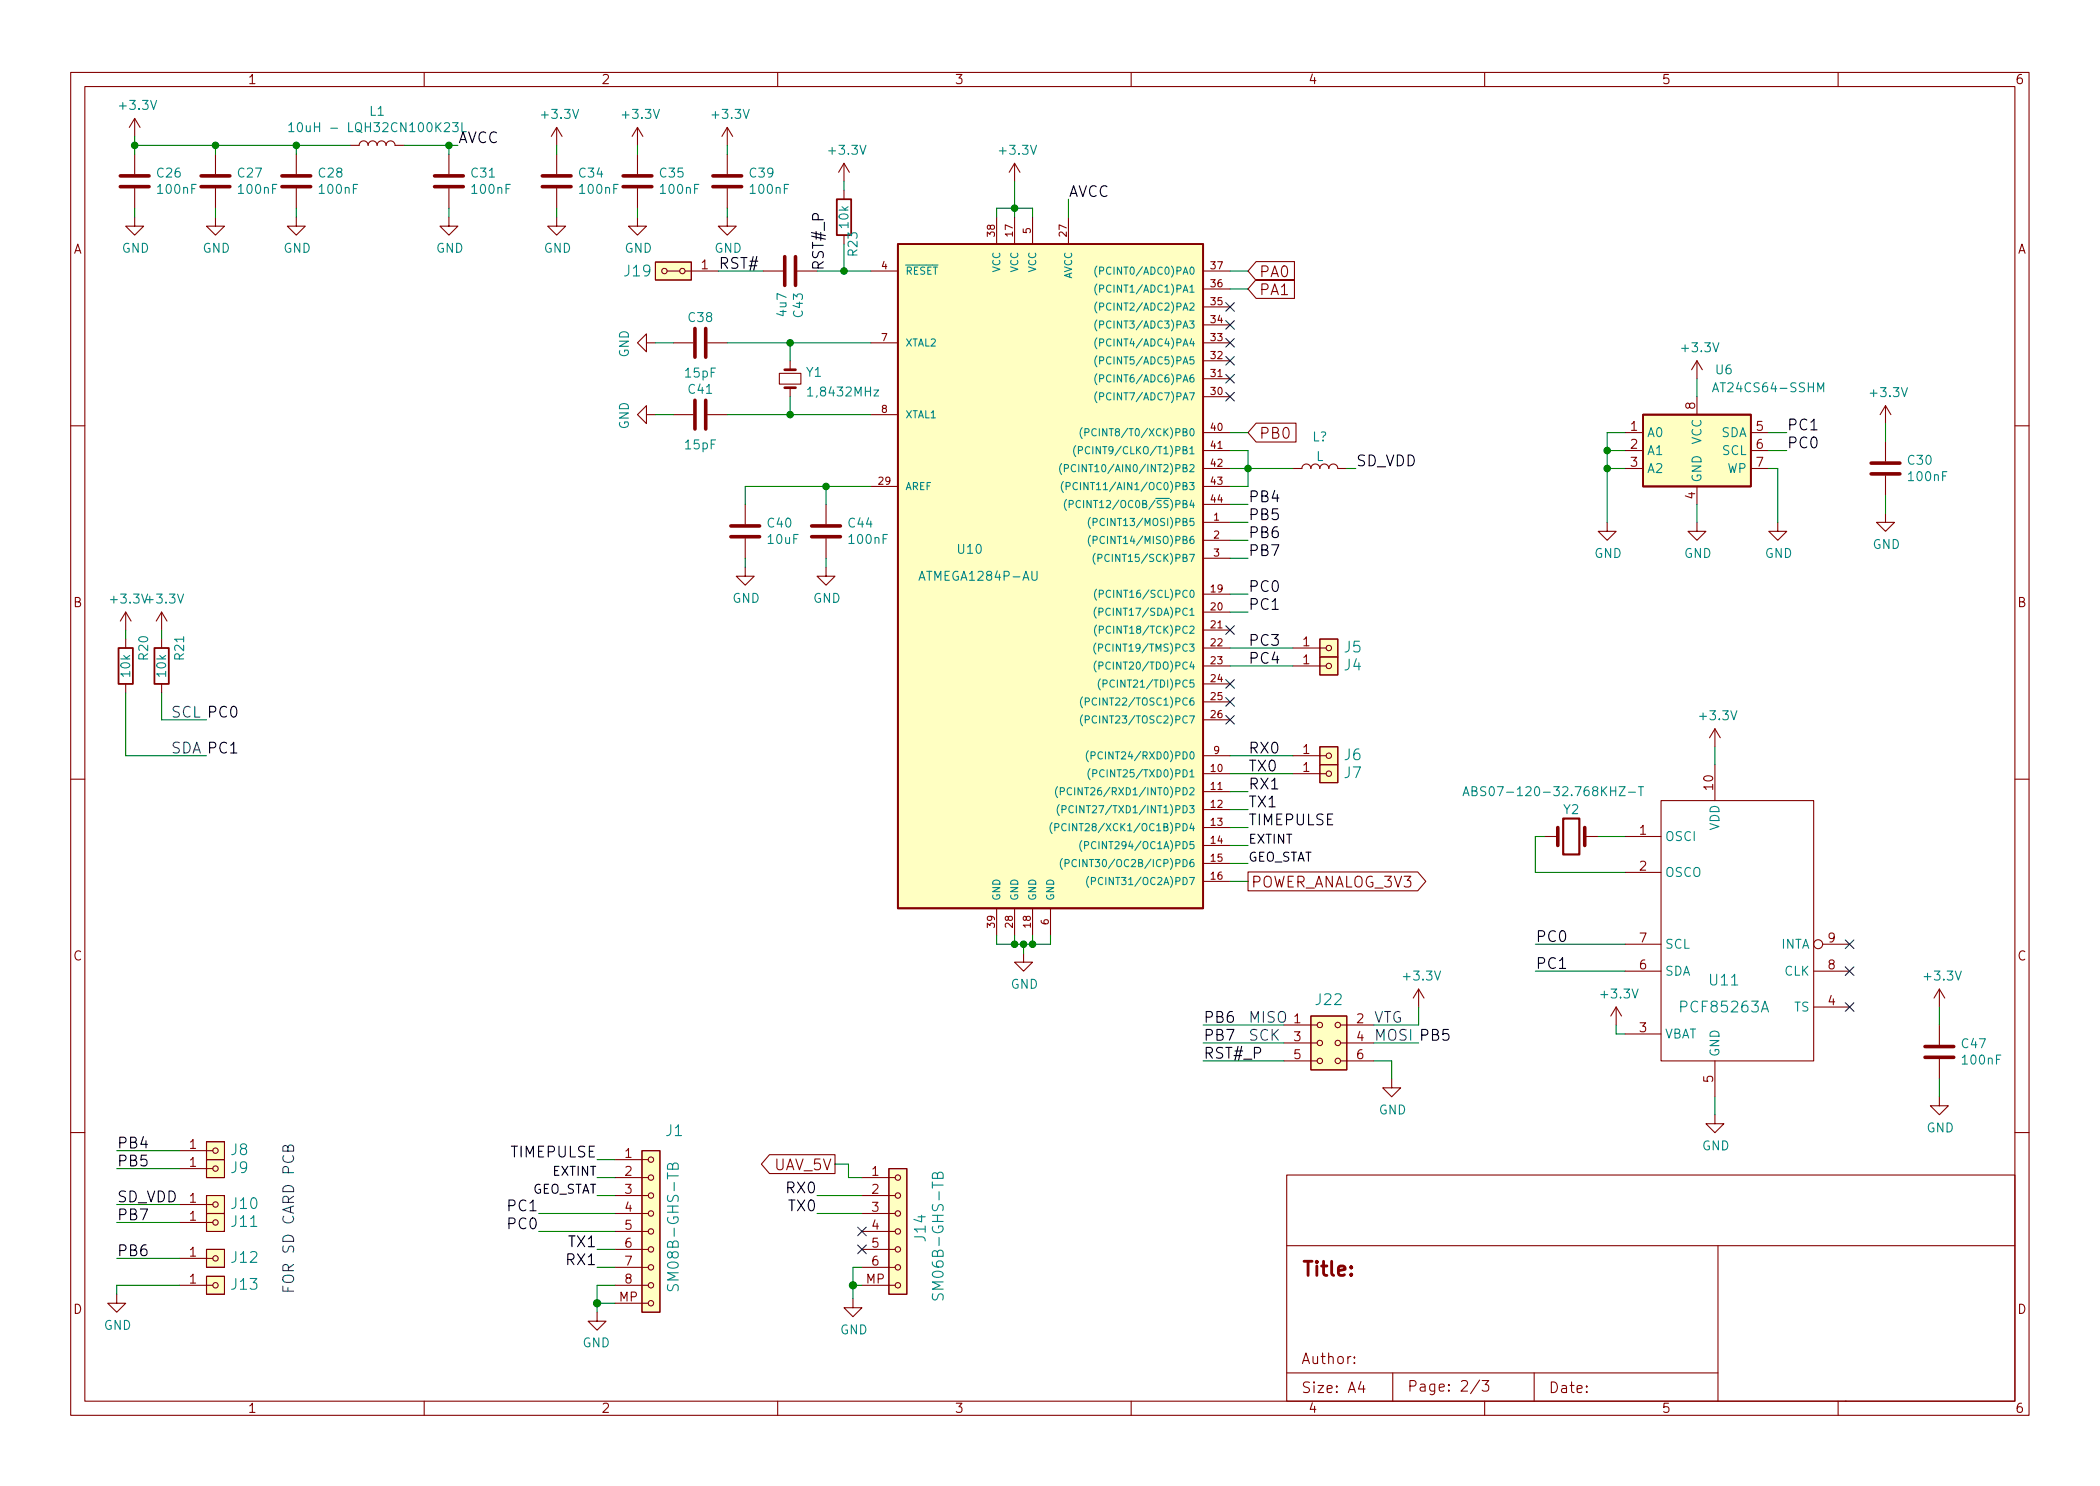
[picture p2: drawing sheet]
<svg xmlns="http://www.w3.org/2000/svg" width="297mm" height="210mm" viewBox="0 0 297 210" stroke-linecap="round" stroke-linejoin="round" font-family="sans-serif">
<g fill="none" stroke="#840000" stroke-width=".15">
<path d="M10 10.2h277v190.1h-277zM12 12.2h273v186.1h-273zM19 16.8l-.7 1.2M19 16.8v2.5M19 16.8l.8 1.2M60 10.2v2M78.7 18v2.6M78.7 18l-.7 1.3M78.7 18l.8 1.3M90.2 18v2.6M90.2 18l-.8 1.3M90.2 18l.7 1.3"/>
<path d="M102.9 18l-.8 1.3M102.9 18v2.6M102.9 18l.7 1.3M110 10.2v2M160 10.2v2M210 10.2v2M260 10.2v2M19 30.7v1.3h1.3l-1.3 1.3-1.2-1.3h1.2M19 21.8v2.8M19 26.7v2.8M30.5 30.7v1.3h1.2l-1.2 1.3-1.3-1.3h1.3M30.5 21.8v2.8"/>
<path d="M30.5 26.7v2.8M41.9 30.7v1.3h1.3l-1.3 1.3-1.3-1.3h1.3M41.9 21.8v2.8M41.9 26.7v2.8M49.5 20.6h1.3a.64 .64 0 0 1 .6-.7 .64 .64 0 0 1 .7 .7 .64 .64 0 0 1 .6-.7 .64 .64 0 0 1 .6 .7 .64 .64 0 0 1 .7-.7 .64 .64 0 0 1 .6 .7 .64 .64 0 0 1 .6-.7 .64 .64 0 0 1 .7 .7h1.2M63.5 30.7v1.3h1.3l-1.3 1.3-1.3-1.3h1.3M63.5 21.8v2.8M63.5 26.7v2.8M78.7 30.7v1.3h1.3l-1.3 1.3-1.2-1.3h1.2M78.7 21.8v2.8M78.7 26.7v2.8M90.2 30.7v1.3h1.2l-1.2 1.3-1.3-1.3h1.3"/>
<path d="M90.2 21.8v2.8M90.2 26.7v2.8M92.7 37.1h5.1v2.5h-5.1zM94.4 38.3h1.7M96.9 38.3h4.7M102.9 30.7v1.3h1.2l-1.2 1.3-1.3-1.3h1.3M102.9 21.8v2.8M102.9 26.7v2.8M107.9 38.3h2.8M112.8 38.3h2.8M119.4 23.1l-.8 1.3M119.4 23.1v2.5"/>
<path d="M119.4 26.9v1.3M119.4 33.3v1.2M119.4 23.1l.7 1.3M123.2 38.3h3.8M141 30.7v3.8M143.5 23.1v2.5M143.5 30.7v3.8M143.5 23.1l-.8 1.3M143.5 23.1l.8 1.3M146 30.7v3.8M151.1 30.7v3.8M170.2 38.3h3.8"/>
<path d="M177.7 37h5.4v2.7h-5.4l-1.2-1.4zM177.7 39.6h5.4v2.6h-5.4l-1.2-1.3zM91.4 48.5v-1.3l-1.2 1.3 1.2 1.3v-1.3h1.3M91.4 58.7v-1.3l-1.2 1.3 1.2 1.2v-1.2h1.3M95.2 58.7h2.8M95.2 48.5h2.8M100.1 58.7h2.8M100.1 48.5h2.8M110.2 52.8h3.1v1.6h-3.1zM111.8 51v1.3M111.8 54.9v1.2M123.2 58.7h3.8"/>
<path d="M123.2 48.5h3.8M170.2 56.1h3.8M170.2 53.6h3.8M170.2 51h3.8M170.2 48.5h3.8M170.2 46h3.8M170.2 43.4h3.8M170.2 40.9h3.8M177.7 59.9h5.6v2.6h-5.6l-1.2-1.3zM240 51l-.7 1.3M240 51v2.6M240 56.1v2.6"/>
<path d="M240 51l.8 1.3M266.7 57.4l-.8 1.3M266.7 57.4v2.5M266.7 57.4l.8 1.3M10 60.2h2M105.4 71.4v2.8M105.4 76.2v2.8M116.8 71.4v2.8M116.8 76.2v2.8M123.2 68.8h3.8M170.2 73.9h3.8M170.2 76.4h3.8"/>
<path d="M170.2 68.8h3.8M170.2 79h3.8M170.2 61.2h3.8M170.2 63.7h3.8M170.2 66.3h3.8M170.2 71.4h3.8M182.9 66.3h1.2a.64 .64 0 0 1 .7-.6 .64 .64 0 0 1 .6 .6 .64 .64 0 0 1 .7-.6 .64 .64 0 0 1 .6 .6 .64 .64 0 0 1 .6-.6 .64 .64 0 0 1 .7 .6 .64 .64 0 0 1 .6-.6 .64 .64 0 0 1 .6 .6h1.3M227.3 73.9v1.3h1.3l-1.3 1.2-1.2-1.2h1.2M229.9 61.2h2.5M229.9 63.7h2.5M229.9 66.3h2.5M240 73.9v1.3h1.3l-1.3 1.2-1.2-1.2h1.2"/>
<path d="M240 68.8v2.6M247.6 61.2h2.6M247.6 63.7h2.6M247.6 66.3h2.6M251.5 73.9v1.3h1.2l-1.2 1.2-1.3-1.2h1.3M266.7 72.6v1.3h1.3l-1.3 1.3-1.3-1.3h1.3M266.7 62.5v2.8M266.7 67.3v2.8M285 60.2h2M17.8 86.6v2.5M17.8 90.4v1.3M17.8 96.8v1.2"/>
<path d="M17.8 86.6l-.8 1.3M17.8 86.6l.7 1.3M22.9 86.6v2.5M22.9 90.4v1.3M22.9 96.8v1.2M22.9 86.6l-.8 1.3M22.9 86.6l.7 1.3M105.4 80.3v1.2h1.3l-1.3 1.3-1.3-1.3h1.3M116.8 80.3v1.2h1.3l-1.3 1.3-1.2-1.3h1.2M170.2 84.1h3.8M170.2 86.6h3.8M170.2 89.1h3.8"/>
<path d="M170.2 91.7h3.8M170.2 94.2h3.8M170.2 96.8h3.8M170.2 99.3h3.8M182.9 91.7h4.7M182.9 94.2h4.7M186.7 90.4h2.5v2.6h-2.5zM186.7 93h2.5v2.5h-2.5zM10 110.2h2M170.2 109.5h3.8M170.2 112h3.8M170.2 114.5h3.8"/>
<path d="M170.2 117.1h3.8M170.2 119.6h3.8M170.2 101.8h3.8M170.2 106.9h3.8M182.9 109.5h4.7M182.9 106.9h4.7M186.7 105.7h2.5v2.5h-2.5zM186.7 108.2h2.5v2.5h-2.5zM218.4 118.4h1.9M224.2 118.4h1.9M229.9 118.4h5M234.9 113.3h21.6v36.8h-21.6z"/>
<path d="M242.6 103.1v2.6M242.6 108.2v5.1M242.6 103.1l-.8 1.3M242.6 103.1l.7 1.3M285 110.2h2M141 128.5v3.8M143.5 128.5v3.8M144.8 134.9v1.2h1.2l-1.2 1.3-1.3-1.3h1.3M146 128.5v3.8M148.6 128.5v3.8M170.2 122.2h3.8M170.2 124.7h3.8"/>
<path d="M176.5 123.4h24l1.2 1.3-1.2 1.3h-24zM200.7 139.9l-.8 1.3M200.7 139.9v2.6M200.7 139.9l.7 1.3M229.9 123.4h5M229.9 137.4h5M229.9 133.6h5M256.5 137.4h5.1M257.8 133.6h3.8M274.3 139.9l-.7 1.3M274.3 139.9v2.6M274.3 139.9l.8 1.3"/>
<path d="M181.6 150.1h4.7M181.6 147.6h4.7M181.6 145h4.7M185.4 143.8h5.1v7.6h-5.1zM189.6 150.1h4.7M189.6 147.6h4.7M189.6 145h4.7M196.8 152.6v1.3h1.3l-1.3 1.3-1.2-1.3h1.2M228.6 142.5l-.8 1.3M228.6 142.5v2.5M228.6 142.5l.8 1.3M229.9 146.3h5"/>
<path d="M242.6 157.7v1.3h1.2l-1.2 1.3-1.3-1.3h1.3M242.6 150.1v5.1M256.5 142.5h5.1M274.3 155.2v1.3h1.3l-1.3 1.2-1.3-1.2h1.3M274.3 145v2.8M274.3 149.9v2.7M10 160.2h2M25.4 173h4.7M25.4 170.4h4.7M25.4 162.8h4.7M25.4 178h4.7M25.4 165.3h4.7"/>
<path d="M29.2 171.7h2.5v2.5h-2.5zM29.2 169.2h2.5v2.5h-2.5zM29.2 161.5h2.5v2.6h-2.5zM29.2 176.8h2.5v2.5h-2.5zM29.2 164.1h2.5v2.5h-2.5zM87 179.3h4.7M87 176.8h4.7M87 174.2h4.7M87 171.7h4.7M87 169.2h4.7M87 166.6h4.7M87 164.1h4.7"/>
<path d="M90.8 162.8h2.5v22.9h-2.5zM108.8 163.4h9.3v2.6h-9.3l-1.1-1.3zM121.9 179.3h4.7M121.9 176.8h4.7M121.9 174.2h4.7M121.9 171.7h4.7M121.9 169.2h4.7M121.9 166.6h4.7M125.7 165.3h2.6v17.8h-2.6zM182 166.3h103v32h-103zM182 176.3h103M243 176.3v22"/>
<path d="M285 160.2h2M16.5 183.1v1.3h1.3l-1.3 1.3-1.3-1.3h1.3M25.4 181.9h4.7M29.2 180.6h2.5v2.5h-2.5zM60 198.3v2M84.5 185.7v1.2h-1.3l1.3 1.3 1.2-1.3h-1.2M87 184.4h4.7M87 181.9h4.7M110 198.3v2M120.6 183.8v1.2h1.3l-1.3 1.3-1.2-1.3h1.2M121.9 181.9h4.7M160 198.3v2"/>
<path d="M182 194.3h61M191.6 192.8v.1h-.1l.1-.1v.1M191.6 192v.1h-.1l.1-.1v.1M192.5 195.5l-.4 1h1M192.9 196v1M197 194.3v4M209.3 195.3l-1.3 1.9M209.6 195.3h1l-.5 .6a.41 .41 0 0 1 .5 .3v.3l-.2 .3h-.5l-.3-.1M210 198.3v2M217 194.3v4M260 198.3v2M261 198.3h.1"/>
<circle cx="94" cy="38.3" r=".38"/>
<circle cx="96.5" cy="38.3" r=".38"/>
<circle cx="188" cy="91.7" r=".38"/>
<circle cx="188" cy="94.2" r=".38"/>
<circle cx="188" cy="106.9" r=".38"/>
<circle cx="188" cy="109.5" r=".38"/>
<circle cx="257.2" cy="133.6" r=".63"/>
<circle cx="186.7" cy="145" r=".38"/>
<circle cx="186.7" cy="147.6" r=".38"/>
<circle cx="186.7" cy="150.1" r=".38"/>
<circle cx="189.2" cy="150.1" r=".38"/>
<circle cx="189.2" cy="145" r=".38"/>
<circle cx="189.2" cy="147.6" r=".38"/>
<circle cx="30.5" cy="173" r=".38"/>
<circle cx="30.5" cy="170.4" r=".38"/>
<circle cx="30.5" cy="178" r=".38"/>
<circle cx="30.5" cy="162.8" r=".38"/>
<circle cx="30.5" cy="165.3" r=".38"/>
<circle cx="92.1" cy="179.3" r=".38"/>
<circle cx="92.1" cy="171.7" r=".38"/>
<circle cx="92.1" cy="174.2" r=".38"/>
<circle cx="92.1" cy="169.2" r=".38"/>
<circle cx="92.1" cy="176.8" r=".38"/>
<circle cx="92.1" cy="164.1" r=".38"/>
<circle cx="92.1" cy="166.6" r=".38"/>
<circle cx="127" cy="169.2" r=".38"/>
<circle cx="127" cy="179.3" r=".38"/>
<circle cx="127" cy="176.8" r=".38"/>
<circle cx="127" cy="174.2" r=".38"/>
<circle cx="127" cy="171.7" r=".38"/>
<circle cx="127" cy="166.6" r=".38"/>
<circle cx="30.5" cy="181.9" r=".38"/>
<circle cx="92.1" cy="184.4" r=".38"/>
<circle cx="92.1" cy="181.9" r=".38"/>
<circle cx="127" cy="181.9" r=".38"/>
</g>
<path d="M118.4 28.2h2v5.1h-2zM127 34.5h43.2v94h-43.2zM232.4 58.7h15.2v10.1h-15.2zM16.8 91.7h2v5.1h-2zM21.8 91.7h2.1v5.1h-2.1z" fill="none" stroke="#840000" stroke-width=".25"/>
<g fill="none" stroke="#840000" stroke-width=".51">
<path d="M17 26.4h4.1M17 24.9h4.1M28.4 26.4h4.1M28.4 24.9h4.1M39.9 26.4h4M39.9 24.9h4M61.5 26.4h4M61.5 24.9h4M76.7 26.4h4.1M76.7 24.9h4.1M88.1 26.4h4.1M88.1 24.9h4.1"/>
<path d="M100.8 26.4h4.1M100.8 24.9h4.1M111 36.3v4.1M112.5 36.3v4.1M98.3 46.5v4M98.3 56.6v4.1M99.8 46.5v4M99.8 56.6v4.1M103.4 75.9h4M103.4 74.4h4M114.8 75.9h4.1M114.8 74.4h4.1"/>
<path d="M264.7 67.1h4M264.7 65.5h4M220.3 117.1v2.5M224.2 117.1v2.5M272.3 149.6h4.1M272.3 148.1h4.1"/>
</g>
<g fill="#ffffc2" stroke="#ffffc2" stroke-width=".14">
<path d="M29.2 171.7h2.5v2.5h-2.5z"/>
<path d="M29.2 169.2h2.5v2.5h-2.5z"/>
<path d="M90.8 162.8h2.5v22.9h-2.5z"/>
<path d="M29.2 161.5h2.5v2.6h-2.5z"/>
<path d="M127 34.5h43.2v94h-43.2z"/>
<path d="M29.2 180.6h2.5v2.5h-2.5z"/>
<path d="M92.7 37.1h5.1v2.5h-5.1z"/>
<path d="M232.4 58.7h15.2v10.1h-15.2z"/>
<path d="M186.7 105.7h2.5v2.5h-2.5z"/>
<path d="M186.7 108.2h2.5v2.5h-2.5z"/>
<path d="M185.4 143.8h5.1v7.6h-5.1z"/>
<path d="M186.7 90.4h2.5v2.6h-2.5z"/>
<path d="M186.7 93h2.5v2.5h-2.5z"/>
<path d="M125.7 165.3h2.6v17.8h-2.6z"/>
<path d="M29.2 176.8h2.5v2.5h-2.5z"/>
<path d="M29.2 164.1h2.5v2.5h-2.5z"/>
</g>
<g fill="none" stroke="#008484" stroke-width=".15">
<path d="M40.9 17.7l.3-.3v1.2M40.9 18.6h.7M42.2 17.5l.2-.1a.69 .69 0 0 1 .3 1.1l-.2 .1a.69 .69 0 0 1-.3-1.1zM64 17.4h.8l-.4 .4 .3 .2v.5l-.1 .1h-.4l-.2-.1M65.3 17.4v1.2h.6M155.2 37.6a1.17 1.17 0 0 0 0 1.6M155.5 38.3h.5l.1-.2v-.2l-.6-.1v1M114.2 55.1l.4-.3v1.2M114.2 56h.8M155.2 55.4a1.17 1.17 0 0 0 0 1.6M155.2 52.9a1.17 1.17 0 0 0 0 1.5M155.2 50.3a1.17 1.17 0 0 0 0 1.6"/>
<path d="M155.2 47.8a1.17 1.17 0 0 0 0 1.6M155.2 45.3a1.17 1.17 0 0 0 0 1.5M155.2 42.7a1.17 1.17 0 0 0 0 1.6M155.2 40.2a1.17 1.17 0 0 0 0 1.5M155.5 56.1h.5l.1-.2v-.2l-.6-.1v1M155.5 53.6l.5-.1 .1-.1v-.3l-.6-.1v1M155.5 51h.5l.1-.2v-.2l-.6-.1v1M155.5 48.5l.5-.1 .1-.1v-.3h-.6v1M155.5 45.9h.5l.1-.1v-.3l-.6-.1v1M155.5 43.4h.5l.1-.2v-.2l-.6-.1v1M155.5 40.9l.5-.1 .1-.1v-.3l-.6-.1v1M242.2 55.4l.5-1.2 .4 1.2"/>
<path d="M242.4 55.1h.6M257.1 55.4v-1.2l.4 .9 .5-.9v1.2M150.2 65.6a1.17 1.17 0 0 0 0 1.5M150.4 68.1a1.17 1.17 0 0 0 0 1.6M150.6 66.3l.4-.1 .1-.1v-.3l-.5-.1v1M150.8 68.8h.5l.1-.2-.1-.2-.5-.1v1M150.8 70.7a1.17 1.17 0 0 0 0 1.5M151.2 71.3h.5l.1-.1v-.3l-.6-.1v1M152.2 63a1.17 1.17 0 0 0 0 1.6M152.2 65.8a.48 .48 0 0 0-.7 .4 .48 .48 0 0 0 .5 .5h.2M152.4 68.4a.48 .48 0 0 0-.7 .3 .48 .48 0 0 0 .5 .6l.2-.1M152.5 63.7h.5l.1-.2v-.2l-.6-.1v1"/>
<path d="M153.1 60.5a1.17 1.17 0 0 0 0 1.6M153.5 61.2l.4-.1 .1-.1v-.3h-.5v1M154.1 63.3a.48 .48 0 0 0-.6 .3 .48 .48 0 0 0 .4 .6l.2-.1M154.2 73.2a1.17 1.17 0 0 0 0 1.6M154.2 75.7a1.17 1.17 0 0 0 0 1.6M154.6 73.9l.5-.1 .1-.1v-.3h-.6v1M154.6 76.4h.5l.1-.2v-.2l-.6-.1v1M154.9 78.3a1.17 1.17 0 0 0 0 1.5M155.1 60.7a.48 .48 0 0 0-.7 .4 .48 .48 0 0 0 .5 .6l.2-.1M155.3 79l.5-.1 .1-.1-.1-.3-.5-.1v1M146 80.8v1.1l.2 .2 .4-.1 .1-.1v-1.1M153.1 98.6a1.17 1.17 0 0 0 0 1.6"/>
<path d="M153.5 99.3l.5-.1 .1-.1-.1-.3h-.5v1M155 91a1.17 1.17 0 0 0 0 1.5M155.1 85.9a1.17 1.17 0 0 0 0 1.6M155.1 93.5a1.17 1.17 0 0 0 0 1.6M155.1 83.4a1.17 1.17 0 0 0 0 1.5M155.1 88.4a1.17 1.17 0 0 0 0 1.6M155.4 91.7l.5-.1 .1-.1-.1-.3-.5-.1v1M155.4 86.6l.5-.1 .1-.1v-.3h-.6v1M155.4 94.2h.5l.1-.2v-.2l-.6-.1v1M155.5 84h.5l.1-.1-.1-.3-.5-.1v1M155.5 89.1h.5l.1-.2-.1-.2-.5-.1v1M155.6 96.1a1.17 1.17 0 0 0 0 1.5"/>
<path d="M156 96.7h.5l.1-.1v-.3l-.6-.1v1M148.8 116.4a1.17 1.17 0 0 0 0 1.5M149.2 117.1l.5-.1 .1-.1-.1-.3-.5-.1v1M149.6 111.3a1.17 1.17 0 0 0 0 1.6M149.8 113.8a1.17 1.17 0 0 0 0 1.6M150 112l.5-.1 .1-.1-.1-.3h-.5v1M150.2 114.5h.5l.1-.2v-.2l-.6-.1v1M150.8 116.6a.48 .48 0 0 0-.7 .4 .48 .48 0 0 0 .5 .5h.2M151.6 111.5a.48 .48 0 0 0-.7 .4 .48 .48 0 0 0 .5 .6l.2-.1M151.8 114.1a.48 .48 0 0 0-.7 .3 .48 .48 0 0 0 .5 .6l.2-.1M153 118.9a1.17 1.17 0 0 0 0 1.6M153.1 101.1a1.17 1.17 0 0 0 0 1.6"/>
<path d="M153.4 119.6h.5l.1-.2-.1-.2-.5-.1v1M153.5 101.8h.5l.1-.2-.1-.2-.5-.1v1M153.9 106.2a1.17 1.17 0 0 0 0 1.6M154.2 108.8a1.17 1.17 0 0 0 0 1.5M154.3 106.9h.5l.1-.2v-.2l-.6-.1v1M154.6 109.4h.5l.1-.1-.1-.3-.5-.1v1M206.9 112.6l.5-1.3 .4 1.3M207.1 112.2h.6M208.2 111.9h.6l.1-.2-.1-.3-.6-.1v1.3h.5l.2-.3a.33 .33 0 0 0-.3-.4M230.4 112.1h.9M231.7 111.3h.8M232.1 111.3v1.3"/>
<path d="M150.3 121.5a1.17 1.17 0 0 0 0 1.5M150.7 122.1h.4l.1-.1v-.3l-.5-.1v1M152.3 121.7a.48 .48 0 0 0-.7 .3 .48 .48 0 0 0 .5 .6l.2-.1M154 124a1.17 1.17 0 0 0 0 1.6M154.4 124.7l.5-.1 .1-.1-.1-.3h-.5v1M95.1 164.9a.41 .41 0 0 1 .4-.4 .41 .41 0 0 1 .4 .3v.6h-1.5l.1-.6a.36 .36 0 0 1 .4-.2 .36 .36 0 0 1 .2 .3v.5M132.6 166.2a.41 .41 0 0 1 .4-.4 .41 .41 0 0 1 .4 .3v.6h-1.5l.1-.6a.36 .36 0 0 1 .3-.2 .36 .36 0 0 1 .3 .3v.5M94.5 181.8l-.1 .2 .1 .5a.36 .36 0 0 0 .4 .1 .36 .36 0 0 0 .2-.3 .56 .56 0 0 1 .4-.5h.3l.1 .2v.6M132 183.1l-.1 .2 .1 .5a.36 .36 0 0 0 .3 .1 .36 .36 0 0 0 .3-.3 .56 .56 0 0 1 .4-.5h.3l.1 .2-.1 .6"/>
</g>
<path d="M111 52.3h1.5M111 54.9h1.5" fill="none" stroke="#840000" stroke-width=".38"/>
<path d="M221.1 115.8h2.3v5.1h-2.3z" fill="none" stroke="#840000" stroke-width=".3"/>
<path d="M40.7 162.4a.41 .41 0 0 1 .4-.4 .41 .41 0 0 1 .4 .3v.6h-1.5l.1-.7a.36 .36 0 0 1 .3-.1 .36 .36 0 0 1 .3 .3v.5" fill="none" stroke="#0000c2" stroke-width=".15"/>
<g fill="none" stroke="#008400" stroke-width=".15">
<path d="M19 19.3v2.5M19 29.5v1.2M19 20.6h30.5M30.5 20.6v1.2M30.5 29.5v1.2M41.9 20.6v1.2M41.9 29.5v1.2M57.1 20.6h7.7M63.5 20.6v1.2M63.5 29.5v1.2M78.7 20.6v1.2M78.7 29.5v1.2"/>
<path d="M90.2 20.6v1.2M90.2 29.5v1.2M101.6 38.3h6.3M102.9 20.6v1.2M102.9 29.5v1.2M115.6 38.3h7.6M119.4 25.6v1.3M119.4 34.5v3.8M141 30.7v-1.2h5v1.2M143.5 25.6v5.1M151.1 28.2v2.5M174 38.3h2.5"/>
<path d="M92.7 48.5h2.5M92.7 58.7h2.5M102.9 48.5h20.3M102.9 58.7h20.3M111.8 48.5v2.5M111.8 56.1v2.6M174 40.9h2.5M240 53.6v2.5M266.7 59.9v2.6M105.4 79v1.3M116.8 68.8v2.6M116.8 79v1.3"/>
<path d="M123.2 68.8h-17.8v2.6M174 63.7h2.5v5.1h-2.5M174 66.3h8.9M174 61.2h2.5M174 71.4h2.5M174 73.9h2.5M174 76.4h2.5M174 79h2.5M190.5 66.3h1.3M227.3 66.3h2.6M227.3 63.7h2.6M229.9 61.2h-2.6v12.7"/>
<path d="M240 71.4v2.5M250.2 66.3h1.3v7.6M250.2 61.2h2.5M250.2 63.7h2.5M266.7 70.1v2.5M17.8 89.1v1.3M17.8 98v8.9h11.4M22.9 89.1v1.3M22.9 98v3.8h6.3M174 84.1h2.5M174 86.6h2.5M174 91.7h8.9"/>
<path d="M174 94.2h8.9M174 106.9h8.9M174 109.5h8.9M174 112h2.5M174 119.6h2.5M174 117.1h2.5M174 114.5h2.5M218.4 118.4h-1.2v5h12.7M226.1 118.4h3.8M242.6 105.7v2.5M141 132.3v1.3h7.6v-1.3M143.5 132.3v1.3"/>
<path d="M144.8 133.6v1.3M146 132.3v1.3M174 122.2h2.5M174 124.7h2.5M217.2 133.6h12.7M217.2 137.4h12.7M170.2 145h11.4M170.2 147.6h11.4M170.2 150.1h11.4M194.3 147.6h6.4M194.3 150.1h2.5v2.5M200.7 142.5v2.5h-6.4"/>
<path d="M228.6 145v1.3h1.3M242.6 155.2v2.5M274.3 142.5v2.5M274.3 152.6v2.6M16.5 162.8h8.9M16.5 165.3h8.9M16.5 170.4h8.9M16.5 173h8.9M16.5 178h8.9M76.2 174.2h10.8M76.2 171.7h10.8M84.5 179.3h2.5"/>
<path d="M84.5 166.6h2.5M84.5 169.2h2.5M84.5 164.1h2.5M84.5 176.8h2.5M115.6 171.7h6.3M115.6 169.2h6.3M118.1 164.7h1.9v1.9h1.9M121.9 179.3h-1.3v4.5M25.4 181.9h-8.9v1.2M84.5 184.4h2.5M87 181.9h-2.5v3.8M120.6 181.9h1.3"/>
</g>
<g fill="none" stroke="#000084" stroke-width=".15">
<path d="M173.4 42.8l1.2 1.2M173.4 50.4l1.2 1.3M173.4 53l1.2 1.2M173.4 55.5l1.2 1.2M173.4 47.9l1.2 1.2M173.4 45.4l1.2 1.2M174.6 42.8l-1.2 1.2M174.6 50.4l-1.2 1.3M174.6 53l-1.2 1.2M174.6 55.5l-1.2 1.2M174.6 47.9l-1.2 1.2M174.6 45.4l-1.2 1.2"/>
<path d="M173.4 96.2l1.2 1.2M173.4 98.7l1.2 1.2M173.4 88.5l1.2 1.3M174.6 96.2l-1.2 1.2M174.6 98.7l-1.2 1.2M174.6 88.5l-1.2 1.3M173.4 101.2l1.2 1.3M174.6 101.2l-1.2 1.3M261 133l1.2 1.2M261 136.8l1.2 1.2M262.2 133l-1.2 1.2M262.2 136.8l-1.2 1.2"/>
<path d="M261 141.9l1.2 1.2M262.2 141.9l-1.2 1.2M121.3 176.2l1.2 1.2M121.3 173.6l1.2 1.2M122.5 176.2l-1.2 1.2M122.5 173.6l-1.2 1.2"/>
</g>
<g fill="#008400" stroke="#008400" stroke-width=".15">
<circle cx="119.4" cy="38.3" r=".46"/>
<circle cx="143.5" cy="29.5" r=".46"/>
<circle cx="120.7" cy="181.9" r=".51"/>
<circle cx="84.5" cy="184.4" r=".51"/>
<circle cx="144.8" cy="133.6" r=".46"/>
<circle cx="111.8" cy="48.5" r=".46"/>
<circle cx="111.8" cy="58.7" r=".46"/>
<circle cx="116.8" cy="68.8" r=".46"/>
<circle cx="143.5" cy="133.6" r=".46"/>
<circle cx="146" cy="133.6" r=".46"/>
<circle cx="41.9" cy="20.6" r=".46"/>
<circle cx="63.5" cy="20.6" r=".46"/>
<circle cx="30.5" cy="20.6" r=".46"/>
<circle cx="19" cy="20.6" r=".46"/>
<circle cx="176.5" cy="66.3" r=".46"/>
<circle cx="227.3" cy="63.7" r=".46"/>
<circle cx="227.3" cy="66.3" r=".46"/>
</g>
<text font-size="2.8" fill="#840000" x="184" y="180.6">Title:</text>
<g font-size="2.1">
<text x="64.8" y="20.3">AVCC</text>
<text x="151.1" y="27.9">AVCC</text>
<text x="101.6" y="38">RST#</text>
<text x="116.5" y="38.3" transform="rotate(-90 116.5 38.3)">RST#_P</text>
<text x="191.8" y="66">SD_VDD</text>
<text x="252.7" y="63.4">PC0</text>
<text x="252.7" y="60.9">PC1</text>
<text x="176.5" y="71.1">PB4</text>
<text x="176.5" y="73.6">PB5</text>
<text x="176.5" y="76.1">PB6</text>
<text x="176.5" y="78.7">PB7</text>
<text x="176.5" y="83.8">PC0</text>
<text x="176.5" y="86.3">PC1</text>
<text x="176.5" y="91.4">PC3</text>
<text x="176.5" y="93.9">PC4</text>
<text x="176.5" y="106.6">RX0</text>
<text x="176.5" y="109.2">TX0</text>
<text x="176.5" y="111.7">RX1</text>
<text x="176.5" y="114.2">TX1</text>
<text x="176.5" y="116.8">TIMEPULSE</text>
<text x="217.2" y="133.3">PC0</text>
<text x="217.2" y="137.1">PC1</text>
<text x="170.2" y="144.7">PB6</text>
<text x="170.2" y="147.3">PB7</text>
<text x="170.2" y="149.8">RST#_P</text>
<text x="16.5" y="162.5">PB4</text>
<text x="16.5" y="165">PB5</text>
<text x="72.3" y="163.8">TIMEPULSE</text>
<text x="16.5" y="172.7">PB7</text>
<text x="16.5" y="170.1">SD_VDD</text>
<text x="72.1" y="171.4">PC1</text>
<text x="72.1" y="173.9">PC0</text>
<text x="111.4" y="168.8">RX0</text>
<text x="111.7" y="171.4">TX0</text>
<text x="16.5" y="177.7">PB6</text>
<text x="80.3" y="179">RX1</text>
<text x="80.6" y="176.5">TX1</text>
</g>
<g font-size="2.1" fill="#008484">
<text x="88.4" y="39.1">J19</text>
<text x="190.2" y="92.3">J5</text>
<text x="190.2" y="94.9">J4</text>
<text x="190.2" y="107.6">J6</text>
<text x="190.2" y="110.1">J7</text>
<text x="186.2" y="142.2">J22</text>
<text x="238" y="143.3">PCF85263A</text>
<text x="241.9" y="139.4">U11</text>
<text x="94.2" y="160.7">J1</text>
<text x="32.7" y="163.4">J8</text>
<text x="32.7" y="166">J9</text>
<text x="32.8" y="173.6">J11</text>
<text x="32.8" y="171.1">J10</text>
<text x="32.8" y="178.7">J12</text>
<text x="130.9" y="175.5" transform="rotate(-90 130.9 175.5)">J14</text>
<text x="32.8" y="182.5">J13</text>
<text x="96" y="181.6" transform="rotate(-90 96 181.6)">SM08B-GHS-TB</text>
<text x="133.5" y="182.9" transform="rotate(-90 133.5 182.9)">SM06B-GHS-TB</text>
</g>
<g font-size="2.1" fill="#840000">
<text x="178.1" y="39.2">PA0</text>
<text x="178.1" y="41.8">PA1</text>
<text x="178.1" y="62.1">PB0</text>
<text x="176.9" y="125.6">POWER_ANALOG_3V3</text>
<text x="109.5" y="165.6">UAV_5V</text>
<text x="184" y="193">Author:</text>
<text x="184" y="197.1">Size: A4</text>
<text x="199" y="196.9">Page: 2/3</text>
<text x="219" y="197.1">Date:</text>
</g>
<g font-size="2.1" fill="#0000c2">
<text x="24.1" y="101.5">SCL PC0</text>
<text x="24.1" y="106.6">SDA PC1</text>
<text x="176.5" y="144.7">MISO</text>
<text x="176.5" y="147.3">SCK</text>
<text x="194.3" y="147.3">MOSI PB5</text>
<text x="194.3" y="144.7">VTG</text>
<text x="41.6" y="183.1" transform="rotate(-90 41.6 183.1)">FOR SD CARD PCB</text>
</g>
<g font-size="1.8" fill="#840000">
<text x="35" y="11.9">1</text>
<text x="85" y="11.9">2</text>
<text x="135" y="11.9">3</text>
<text x="185" y="11.9">4</text>
<text x="235" y="11.9">5</text>
<text x="285" y="11.9">6</text>
<text x="10.3" y="35.9">A</text>
<text x="285.3" y="35.9">A</text>
<text x="99.2" y="38.1">1</text>
<text x="239.8" y="57.9" transform="rotate(-90 239.8 57.9)">8</text>
<text x="230.6" y="61">1</text>
<text x="230.6" y="63.5">2</text>
<text x="248.4" y="61">5</text>
<text x="248.4" y="63.5">6</text>
<text x="230.6" y="66">3</text>
<text x="239.8" y="70.6" transform="rotate(-90 239.8 70.6)">4</text>
<text x="248.4" y="66">7</text>
<text x="10.3" y="85.9">B</text>
<text x="285.3" y="85.9">B</text>
<text x="184.3" y="91.4">1</text>
<text x="184.3" y="94">1</text>
<text x="184.3" y="106.7">1</text>
<text x="184.3" y="109.2">1</text>
<text x="242.3" y="111.7" transform="rotate(-90 242.3 111.7)">10</text>
<text x="231.9" y="118.1">1</text>
<text x="231.9" y="123.2">2</text>
<text x="10.3" y="135.9">C</text>
<text x="231.9" y="137.2">6</text>
<text x="231.9" y="133.3">7</text>
<text x="258.6" y="137.2">8</text>
<text x="258.6" y="133.3">9</text>
<text x="285.3" y="135.9">C</text>
<text x="258.6" y="142.2">4</text>
<text x="183" y="144.8">1</text>
<text x="183" y="147.3">3</text>
<text x="183" y="149.9">5</text>
<text x="191.9" y="144.8">2</text>
<text x="191.9" y="147.3">4</text>
<text x="191.9" y="149.9">6</text>
<text x="231.9" y="146">3</text>
<text x="242.3" y="153.1" transform="rotate(-90 242.3 153.1)">5</text>
<text x="26.8" y="162.6">1</text>
<text x="26.8" y="165.1">1</text>
<text x="88.4" y="163.8">1</text>
<text x="88.4" y="166.4">2</text>
<text x="123.3" y="166.4">1</text>
<text x="26.8" y="172.7">1</text>
<text x="26.8" y="170.2">1</text>
<text x="88.4" y="168.9">3</text>
<text x="88.4" y="171.4">4</text>
<text x="88.4" y="174">5</text>
<text x="123.3" y="168.9">2</text>
<text x="123.3" y="171.4">3</text>
<text x="123.3" y="174">4</text>
<text x="26.8" y="177.8">1</text>
<text x="88.4" y="176.5">6</text>
<text x="88.4" y="179.1">7</text>
<text x="123.3" y="176.5">5</text>
<text x="123.3" y="179.1">6</text>
<text x="10.3" y="185.9">D</text>
<text x="26.8" y="181.6">1</text>
<text x="87.6" y="184.1">MP</text>
<text x="88.4" y="181.6">8</text>
<text x="122.5" y="181.6">MP</text>
<text x="285.3" y="185.9">D</text>
<text x="35" y="199.9">1</text>
<text x="85" y="199.9">2</text>
<text x="135" y="199.9">3</text>
<text x="185" y="199.9">4</text>
<text x="235" y="199.9">5</text>
<text x="285" y="199.9">6</text>
</g>
<g font-size="1.8" fill="#008484">
<text x="17.1" y="15.5">+3.3V</text>
<text x="52.3" y="16.4">L1</text>
<text x="76.8" y="16.8">+3.3V</text>
<text x="88.2" y="16.8">+3.3V</text>
<text x="100.9" y="16.8">+3.3V</text>
<text x="42.6" y="18.7">10uH - LQH32CN100K23L</text>
<text x="117.4" y="21.9">+3.3V</text>
<text x="141.6" y="21.9">+3.3V</text>
<text x="22.3" y="25.1">C26</text>
<text x="22.4" y="27.4">100nF</text>
<text x="33.7" y="25.1">C27</text>
<text x="33.9" y="27.4">100nF</text>
<text x="45.1" y="25.1">C28</text>
<text x="45.3" y="27.4">100nF</text>
<text x="66.7" y="25.1">C31</text>
<text x="66.9" y="27.4">100nF</text>
<text x="82" y="25.1">C34</text>
<text x="82.1" y="27.4">100nF</text>
<text x="93.4" y="25.1">C35</text>
<text x="93.5" y="27.4">100nF</text>
<text x="106.1" y="25.1">C39</text>
<text x="106.2" y="27.4">100nF</text>
<text x="17.2" y="35.8">GND</text>
<text x="28.6" y="35.8">GND</text>
<text x="40.1" y="35.8">GND</text>
<text x="61.7" y="35.8">GND</text>
<text x="76.9" y="35.8">GND</text>
<text x="88.3" y="35.8">GND</text>
<text x="101" y="35.8">GND</text>
<text x="120" y="32.2" transform="rotate(-90 120 32.2)">10k</text>
<text x="121.3" y="36.2" transform="rotate(-90 121.3 36.2)">R23</text>
<text x="97.4" y="45.6">C38</text>
<text x="111.3" y="44.7" transform="rotate(-90 111.3 44.7)">4u7</text>
<text x="113.6" y="44.8" transform="rotate(-90 113.6 44.8)">C43</text>
<text x="89" y="50.6" transform="rotate(-90 89 50.6)">GND</text>
<text x="97" y="53.4">15pF</text>
<text x="114.1" y="53.3">Y1</text>
<text x="238.1" y="49.8">+3.3V</text>
<text x="242.7" y="53">U6</text>
<text x="97.4" y="55.7">C41</text>
<text x="114.7" y="56.1">1,8432MHz</text>
<text x="243" y="55.5">AT24CS64-SSHM</text>
<text x="264.7" y="56.2">+3.3V</text>
<text x="89" y="60.8" transform="rotate(-90 89 60.8)">GND</text>
<text x="97" y="63.6">15pF</text>
<text x="185.6" y="62.4">L?</text>
<text x="186.1" y="65.2">L</text>
<text x="232.9" y="61.8">A0</text>
<text x="232.9" y="64.4">A1</text>
<text x="240.7" y="62.9" transform="rotate(-90 240.7 62.9)">VCC</text>
<text x="243.4" y="61.8">SDA</text>
<text x="243.6" y="64.4">SCL</text>
<text x="269.9" y="65.8">C30</text>
<text x="232.9" y="66.9">A2</text>
<text x="240.7" y="68.3" transform="rotate(-90 240.7 68.3)">GND</text>
<text x="244.3" y="66.9">WP</text>
<text x="270.1" y="68.1">100nF</text>
<text x="108.6" y="74.6">C40</text>
<text x="108.7" y="77">10uF</text>
<text x="120.1" y="74.6">C44</text>
<text x="120.2" y="77">100nF</text>
<text x="264.9" y="77.7">GND</text>
<text x="130.5" y="82.2">ATMEGA1284P-AU</text>
<text x="135.5" y="78.4">U10</text>
<text x="225.5" y="78.9">GND</text>
<text x="238.2" y="78.9">GND</text>
<text x="249.6" y="78.9">GND</text>
<text x="15.8" y="85.4">+3.3V +3.3V</text>
<text x="103.6" y="85.3">GND</text>
<text x="115" y="85.3">GND</text>
<text x="18.4" y="95.7" transform="rotate(-90 18.4 95.7)">10k</text>
<text x="21" y="93.3" transform="rotate(-90 21 93.3)">R20</text>
<text x="23.5" y="95.7" transform="rotate(-90 23.5 95.7)">10k</text>
<text x="26" y="93.3" transform="rotate(-90 26 93.3)">R21</text>
<text x="240.6" y="101.9">+3.3V</text>
<text x="209.4" y="112.6">ABS07-120-32.768KHZ-T</text>
<text x="221.2" y="115.2">Y2</text>
<text x="235.5" y="119">OSCI</text>
<text x="243.2" y="117.5" transform="rotate(-90 243.2 117.5)">VDD</text>
<text x="235.5" y="124.1">OSCO</text>
<text x="235.5" y="134.2">SCL</text>
<text x="251.9" y="134.2">INTA</text>
<text x="142.9" y="139.9">GND</text>
<text x="198.7" y="138.7">+3.3V</text>
<text x="226.6" y="141.3">+3.3V</text>
<text x="235.5" y="138">SDA</text>
<text x="252.4" y="138">CLK</text>
<text x="253.8" y="143.1">TS</text>
<text x="272.4" y="138.7">+3.3V</text>
<text x="235.5" y="146.9">VBAT</text>
<text x="243.2" y="149.6" transform="rotate(-90 243.2 149.6)">GND</text>
<text x="277.5" y="148.3">C47</text>
<text x="277.7" y="150.6">100nF</text>
<text x="195" y="157.7">GND</text>
<text x="272.5" y="160.2">GND</text>
<text x="240.7" y="162.8">GND</text>
<text x="14.7" y="188.2">GND</text>
<text x="82.4" y="190.6">GND</text>
<text x="118.8" y="188.8">GND</text>
</g>
<g font-size="1.8">
<text x="176.5" y="119.4">EXTINT</text>
<text x="176.5" y="121.9">GEO_STAT</text>
<text x="78.2" y="166.4">EXTINT</text>
<text x="74.9" y="168.9">GEO_STAT</text>
</g>
<g font-size="1.4" fill="#840000">
<text x="140.7" y="33.4" transform="rotate(-90 140.7 33.4)">38</text>
<text x="143.3" y="33.4" transform="rotate(-90 143.3 33.4)">17</text>
<text x="145.8" y="33" transform="rotate(-90 145.8 33)">5</text>
<text x="150.9" y="33.4" transform="rotate(-90 150.9 33.4)">27</text>
<text x="124.7" y="38.1">4</text>
<text x="171.3" y="40.6">36</text>
<text x="171.3" y="38.1">37</text>
<text x="171.3" y="45.7">34</text>
<text x="171.3" y="43.2">35</text>
<text x="124.7" y="48.3">7</text>
<text x="171.3" y="53.3">31</text>
<text x="171.3" y="50.8">32</text>
<text x="171.3" y="48.3">33</text>
<text x="124.7" y="58.4">8</text>
<text x="171.3" y="55.9">30</text>
<text x="171.3" y="61">40</text>
<text x="171.3" y="63.5">41</text>
<text x="124.3" y="68.6">29</text>
<text x="171.3" y="66">42</text>
<text x="171.3" y="68.6">43</text>
<text x="171.3" y="71.1">44</text>
<text x="171.7" y="73.7">1</text>
<text x="171.7" y="76.2">2</text>
<text x="171.3" y="83.8">19</text>
<text x="171.7" y="78.7">3</text>
<text x="171.3" y="86.4">20</text>
<text x="171.3" y="88.9">21</text>
<text x="171.3" y="91.4">22</text>
<text x="171.3" y="94">23</text>
<text x="171.3" y="96.5">24</text>
<text x="171.3" y="99.1">25</text>
<text x="171.3" y="101.6">26</text>
<text x="171.7" y="106.7">9</text>
<text x="171.3" y="109.2">10</text>
<text x="171.3" y="111.8">11</text>
<text x="171.3" y="114.3">12</text>
<text x="171.3" y="116.8">13</text>
<text x="171.3" y="119.4">14</text>
<text x="171.3" y="121.9">15</text>
<text x="171.3" y="124.5">16</text>
<text x="140.7" y="131.2" transform="rotate(-90 140.7 131.2)">39</text>
<text x="143.3" y="131.2" transform="rotate(-90 143.3 131.2)">28</text>
<text x="145.8" y="131.2" transform="rotate(-90 145.8 131.2)">18</text>
<text x="148.3" y="130.8" transform="rotate(-90 148.3 130.8)">6</text>
</g>
<g font-size="1.4" fill="#008484">
<text x="128" y="38.9">~{RESET}</text>
<text x="141.5" y="38.5" transform="rotate(-90 141.5 38.5)">VCC</text>
<text x="144" y="38.5" transform="rotate(-90 144 38.5)">VCC</text>
<text x="146.6" y="38.5" transform="rotate(-90 146.6 38.5)">VCC</text>
<text x="151.6" y="39.6" transform="rotate(-90 151.6 39.6)">AVCC</text>
<text x="156.2" y="41.4">(PCINT1/ADC1)PA1</text>
<text x="156.2" y="38.9">(PCINT0/ADC0)PA0</text>
<text x="156.2" y="46.5">(PCINT3/ADC3)PA3</text>
<text x="156.2" y="43.9">(PCINT2/ADC2)PA2</text>
<text x="128" y="49">XTAL2</text>
<text x="156.2" y="51.6">(PCINT5/ADC5)PA5</text>
<text x="156.2" y="49">(PCINT4/ADC4)PA4</text>
<text x="128" y="59.2">XTAL1</text>
<text x="156.2" y="56.6">(PCINT7/ADC7)PA7</text>
<text x="156.2" y="54.1">(PCINT6/ADC6)PA6</text>
<text x="154" y="64.3">(PCINT9/CLKO/T1)PB1</text>
<text x="155" y="61.7">(PCINT8/T0/XCK)PB0</text>
<text x="128" y="69.3">AREF</text>
<text x="151.9" y="71.9">(PCINT12/OC0B/~{SS})PB4</text>
<text x="152.6" y="66.8">(PCINT10/AIN0/INT2)PB2</text>
<text x="152.7" y="69.3">(PCINT11/AIN1/OC0)PB3</text>
<text x="155.6" y="74.4">(PCINT13/MOSI)PB5</text>
<text x="155.6" y="77">(PCINT14/MISO)PB6</text>
<text x="156.3" y="79.5">(PCINT15/SCK)PB7</text>
<text x="156.3" y="87.1">(PCINT17/SDA)PC1</text>
<text x="156.3" y="89.7">(PCINT18/TCK)PC2</text>
<text x="156.4" y="84.6">(PCINT16/SCL)PC0</text>
<text x="156.3" y="92.2">(PCINT19/TMS)PC3</text>
<text x="156.3" y="94.7">(PCINT20/TDO)PC4</text>
<text x="154.5" y="99.8">(PCINT22/TOSC1)PC6</text>
<text x="157" y="97.3">(PCINT21/TDI)PC5</text>
<text x="154.5" y="102.4">(PCINT23/TOSC2)PC7</text>
<text x="155.5" y="107.4">(PCINT24/RXD0)PD0</text>
<text x="152" y="112.5">(PCINT26/RXD1/INT0)PD2</text>
<text x="155.6" y="110">(PCINT25/TXD0)PD1</text>
<text x="151.2" y="117.6">(PCINT28/XCK1/OC1B)PD4</text>
<text x="152.2" y="115.1">(PCINT27/TXD1/INT1)PD3</text>
<text x="152.6" y="122.7">(PCINT30/OC2B/ICP)PD6</text>
<text x="154.5" y="120.1">(PCINT294/OC1A)PD5</text>
<text x="155.3" y="125.2">(PCINT31/OC2A)PD7</text>
<text x="141.5" y="127.5" transform="rotate(-90 141.5 127.5)">GND</text>
<text x="144" y="127.5" transform="rotate(-90 144 127.5)">GND</text>
<text x="146.6" y="127.5" transform="rotate(-90 146.6 127.5)">GND</text>
<text x="149.1" y="127.5" transform="rotate(-90 149.1 127.5)">GND</text>
</g>
</svg>
